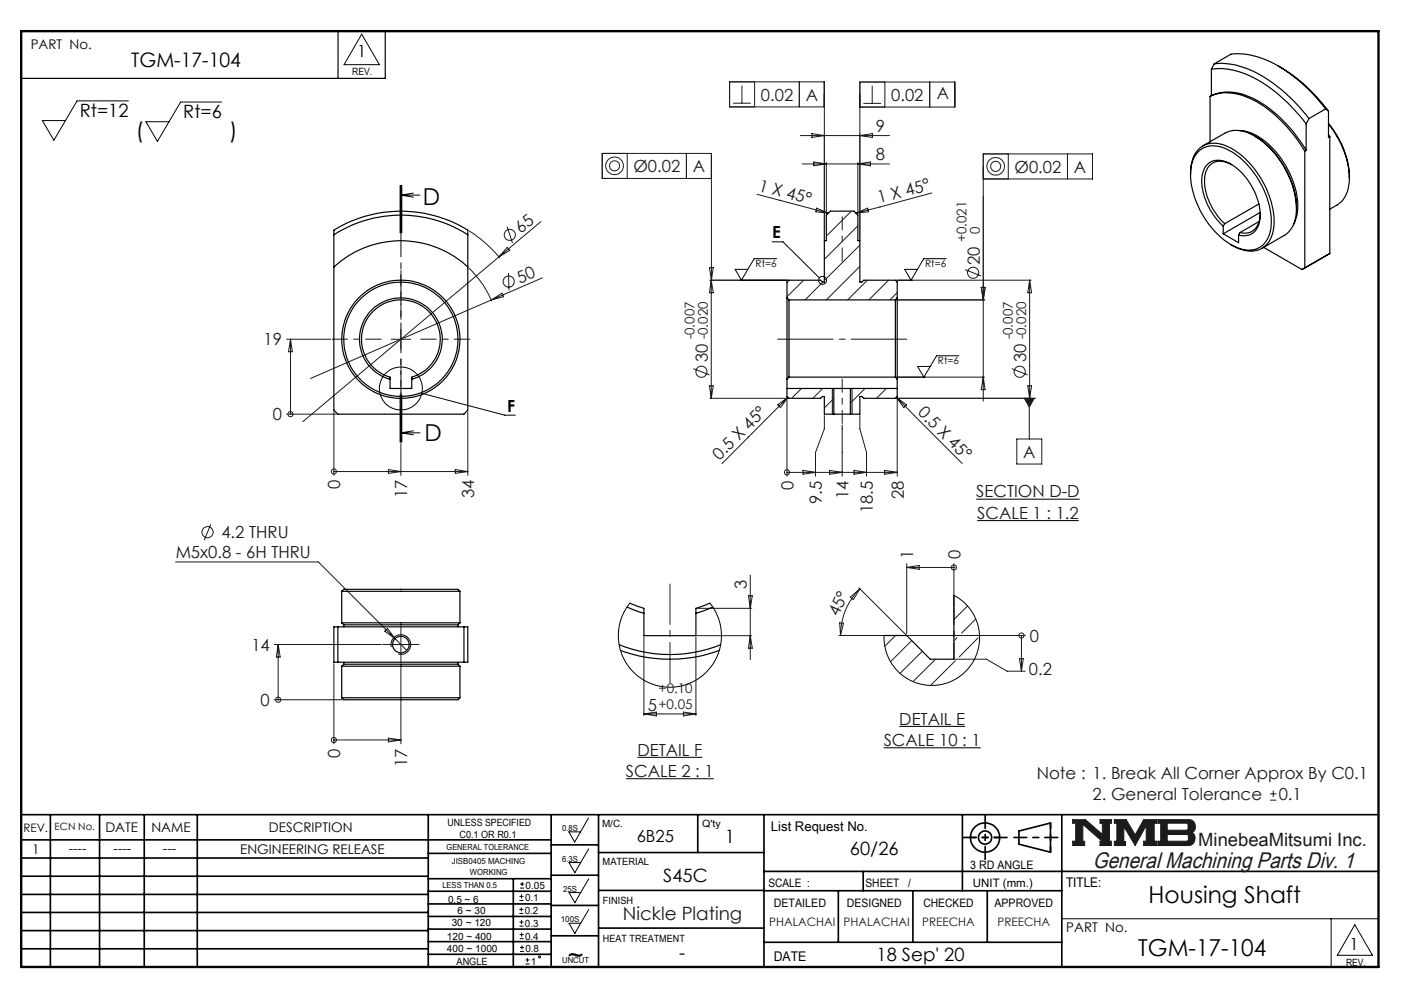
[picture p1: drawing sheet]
<svg xmlns="http://www.w3.org/2000/svg" width="297mm" height="210mm" viewBox="0 0 297 210" stroke-linecap="round" stroke-linejoin="round" font-family="sans-serif">
<g fill="none" stroke="#000" stroke-width=".35">
<path d="M4.5 172.3h287.1M4.5 177.6h112.1M10.7 172.3v32.2M21.1 172.3v32.2M30.5 172.3v32.2M41.7 172.3v32.2M90.6 172.3v32.2M116.6 172.3v32.2M116.6 178.7h10M126.6 172.3v32.2M147.6 172.3v8M161.6 172.3v32.2"/>
<path d="M203.6 172.3v16.1M215.5 175.7l6.7-1.6v6.1l-6.7-1.7zM224.6 172.3v32.2M4.5 185.3h86.1M4.5 181.5h86.1M4.5 189.2h86.1M4.5 193h86.1M4.5 196.8h86.1M90.6 199.1h26M90.6 193.8h26M90.6 188.5h26M90.6 191.2h26"/>
<path d="M90.6 180.5h26M90.6 185.8h26M90.6 196.5h26M108.6 185.8v18.5M116.6 185.1h10M116.6 191.5h10M116.6 197.9h10M126.6 196.3h35M126.6 188.3h35M126.6 180.3h35M161.6 184.3h130M161.6 199.3h63"/>
<path d="M161.6 188.4h63M177.3 188.4v10.9M182.6 184.3v4.1M193.1 188.4v10.9M208.8 188.4v10.9M4.5 200.7h86.1M90.6 201.8h26"/>
<circle cx="208.4" cy="177.1" r="3.1"/>
<circle cx="208.4" cy="177.1" r="1.4"/>
</g>
<path d="M226.9 173.3h2.7l3.6 3.2v-2.4h-.5v-.8h2.4v.8h-.4v3.8h.4v.9h-2.4v-.9h.5l-4.1-3.6v3.6h.3v.9h-2.5v-.9h.6v-3.8h-.6zM235.7 173.3h2.5l1.9 3.3 1.8-3.3h2.8v.8h-.5v3.8h.5v.9h-2.8v-.9h.6v-3.3l-2.4 4.2-2.4-4v3.2h.4v.8h-2.4v-.9h.6v-3.8h-.6zM244.9 173.3h6.6a1.48 1.48 0 0 1 1.3 1.2 1.48 1.48 0 0 1-.7 1.6 1.48 1.48 0 0 1 .7 1.6 1.48 1.48 0 0 1-1.4 1.1h-6.5v-.9h.6v-3.8h-.6zM246.9 174.1h4.1l.3 .2v1l-.3 .3h-4.1zM246.9 176.5h4.2l.3 .3v.8l-.4 .3h-4.1z" fill="none" stroke="#191924" stroke-width=".21"/>
<path d="M76.5 7.2l3.8 6.5h-7.5zM120.3 175.9h2.5l-1.2 2.2zM124.5 173l-1.7 2.9M124.5 179.5l-1.7 2.9M120.4 182.4h2.4l-1.2 2.2zM120.4 188.8h2.4l-1.2 2.1zM120.4 195.3h2.4l-1.2 2.1zM124.5 185.9l-1.7 2.9M124.5 192.4l-1.7 2.9M224.6 194.3h67M281.6 194.3v10.2M286.6 195.6l3.7 6.4h-7.4z" fill="none" stroke="#000" stroke-width=".21"/>
<path d="M4.5 6.6h287.1" fill="none" stroke="#000" stroke-width=".21" stroke-dasharray="6.3 1.3 1.3 1.3" stroke-dashoffset="1.9"/>
<path d="M71.5 6.6v10M81.5 6.6v10h-77" fill="none" stroke="#000" stroke-width=".25"/>
<path d="M205.3 177.1h6.2M222.2 174v6.2" fill="none" stroke="#000" stroke-width=".35" stroke-dasharray="15.2 1.3 1.3 1.3" stroke-dashoffset="14.1"/>
<path d="M203.8 177.1h9.2M208.4 172.5v9.2M214.5 177.1h9.3" fill="none" stroke="#000" stroke-width=".35" stroke-dasharray="15.2 1.3 1.3 1.3" stroke-dashoffset="12.5"/>
<path d="M4.5 6.6h287.1v197.9h-287.1z" fill="none" stroke="#000" stroke-width=".5"/>
<path d="M226.9 173.3v.8h.6v3.8h-.6v.9h2.5v-.9h-.3v-3.6l4.1 3.6h-.5v.9h2.4v-.9h-.4v-3.8h.4v-.8h-2.4v.8h.5v2.4l-3.6-3.2zM235.7 173.3v.8h.6v3.8h-.6v.9h2.4v-.8h-.4v-3.2l2.4 4 2.4-4.2v3.3h-.6v.9h2.8v-.9h-.5v-3.8h.5v-.8h-2.8l-1.8 3.3-1.9-3.3zM246.9 176.5h4.2l.3 .2v1l-.3 .2h-4.2zM244.9 173.3v.8h.6v3.8h-.6v.9h6.9l.7-.5 .3-.9-.1-.7-.6-.6a1.48 1.48 0 0 0 .7-1.6 1.48 1.48 0 0 0-1.3-1.2zM246.9 174.1h4.1l.3 .2v1.1l-.2 .2h-4.2z" fill-rule="evenodd" fill="#191924"/>
<g fill="none" stroke="#191924" stroke-width=".21">
<path d="M157 18.1v3.7M159.6 17.3v5.3M169.1 17.3v5.3M184.5 18.1v3.8M187.2 17.3v5.3M196.7 17.3v5.3M132.7 32.4v5.3M145.2 32.4v5.3M150.5 37.7h-23.1v-5.3h23.1v26.9M155.1 21.8h3.7M169.3 28.7h18.9M169.7 34.7h18.5"/>
<path d="M171.7 28.2l2.7 .5-2.7 .4zM172.2 34.2l2.6 .5-2.6 .4zM174.4 22.6h-20.1v-5.3h20.1v33.6M174.8 34.4v10.8M181.5 34.4v10.8M181.5 34.7l2.6-.5v.9zM181.9 22.6h20.1v-5.3h-20.1v33.6M181.9 28.7l2.6-.5v.9zM182.6 21.9h3.8M208 37.8h23.1v-5.2h-23.1v52.2M213.3 32.6v5.2M225.8 32.6v5.2"/>
<path d="M99.2 56.7a20.7 20.7 0 0 1 4.8 7M99.2 48.8a27.9 27.9 0 0 1 6.5 5.8M105.6 54.3l-41.5 34.9M107.3 47.9l1.1 3.5M107.3 52.3l.5 .6-2.2 1.4zM107.6 57.7l.1 3.7M114.4 46.9l-8.8 7.4M114.7 58.8l-49 21.2M150.1 56.6h.8l-.4 2.7zM150.2 59.3h16.7M150.5 59.3v24.9M150.5 59.3l.4 2.6h-.8z"/>
<path d="M160.1 41.1l15.1 4M172.8 44l2.4 1.1-2.6-.3zM181 45.1l2.5-1.1 .2 .8zM189.7 59.3h28.4M197.1 40.8l-16.1 4.3M217.8 59.3l.4 2.6h-.8zM217.8 59.3v24.9M60.6 71.7h9.3M61.5 71.7v15.9M61.5 71.7l.3 2.7h-.8zM82.7 71.7h4.2M84.8 69.7v4.1"/>
<path d="M103.9 63.5l2.3-1.5 .3 .8zM146.7 78l3.4 1.3M189.4 63.4h19M189.7 79.8h18.6M207.6 60.8h.8l-.4 2.6zM208 79.8l.4 2.6h-.8zM208.4 60.8l-.4 2.6M214 78l3.4 1.3M60.6 87.6h10.6M61.5 87.6h.1M70.6 99.7h.1M70.6 87.1v13.4"/>
<path d="M70.6 99.7h28.4M82.2 99.3l2.6 .4-2.6 .4zM84.8 93.8v6.7M96.3 99.3l2.7 .4-2.7 .4zM99 87.1v13.4M150.1 81.6h.8l-.4 2.6zM150.2 84.2h16.4M164.5 85.6l2.2-1.6-1.6 2.2zM166.5 99.9h.1M166.5 84.1v16.6M166.5 99.9h23.3M166.7 84l-14 14.1"/>
<path d="M169.9 99.5l2.6 .4-2.6 .4zM174.4 87.9v2.8l-1.9 5v5M175.5 99.5l2.7 .4-2.7 .4zM178.2 89.9v10.8M180.7 99.5l2.6 .4-2.6 .4zM181.9 87.9v2.8l1.4 5v5M187.1 99.5l2.7 .4-2.7 .4zM189.4 84.2h29.7M189.6 84l2.2 1.6-.6 .6zM189.6 84l14 14M189.8 84.1v16.6M215.1 92.8h5.3v5.3h-5.3z"/>
<path d="M216.7 84.2h2.1l-1.1 1.9zM217.4 81.6h.8l-.4 2.6zM217.7 84.2v8.6M37.1 118.8h30.2l16.3 16.3M44.6 110.9l-1.4 3.3M191.8 119.2v14.9M201.8 119.2v9.2M58 136.3h22.7M58.8 136.3v11.7M58.8 136.3l.5 2.7h-.8zM81.4 133.5l.6-.6 1.6 2.2zM82.7 136.3h4.2"/>
<path d="M83.6 135.1l2.4 2.4M84.8 134.2v4.2M136.2 134.7v16.6M147.2 134.7v16.6M147.5 134.4h11.5M147.5 128.6h11.5M158.3 126h.8l-.4 2.6zM158.7 121.6v17.9M158.7 134.4l.4 2.7h-.8zM177.5 134.4h9.8M177.6 131.7l.8 .1-.6 2.6zM179.9 126.3l2-1.8-1.4 2.3z"/>
<path d="M181.7 124.3l9.9 9.9M181.9 124.5a13.8 13.8 0 0 0-4.1 9.9M191.8 120h10M191.8 120l2.7-.4v.8zM192.1 134.4h24.8M201.8 120h.1M202.1 139.4h6.6l4.3 2.5h3.9M215.7 139.3h.8l-.4 2.6zM216.1 134.4h.1M216.1 134.4v7.5M58 148h14.4M58.8 148h.1"/>
<path d="M70.6 156.5h.1M70.6 140.4v16.9M70.6 156.5h14.2M82.2 156.1l2.6 .4-2.6 .4zM84.8 140.4v16.9M136.2 151h11M136.2 151l2.7-.4v.8zM144.6 150.6l2.6 .4-2.6 .4zM268.7 169.2h1.3M268.7 167.9h1.3M269.3 167.2v1.3"/>
<circle cx="130" cy="35.1" r="1.07"/>
<circle cx="130" cy="35.1" r="1.86"/>
<circle cx="210.6" cy="35.2" r="1.08"/>
<circle cx="210.6" cy="35.2" r="1.86"/>
<circle cx="107.6" cy="59.6" r="1.18"/>
<circle cx="107.8" cy="49.7" r="1.17"/>
<circle cx="148.4" cy="78.6" r="1.18"/>
<circle cx="215.7" cy="78.6" r="1.17"/>
<circle cx="61.4" cy="87.6" r=".54"/>
<circle cx="70.6" cy="99.7" r=".55"/>
<circle cx="166.5" cy="99.9" r=".54"/>
<circle cx="43.9" cy="112.5" r="1.17"/>
<circle cx="201.8" cy="120" r=".54"/>
<circle cx="216.1" cy="134.4" r=".54"/>
<circle cx="58.9" cy="148" r=".55"/>
<circle cx="70.6" cy="156.5" r=".55"/>
</g>
<g fill="none" stroke="#000" stroke-width=".21">
<path d="M27.2 21.3h-10.9l-4.9 8.4-2.4-4.2h4.9M46.9 21.6h-8.7l-4.9 8.3-2.4-4.2h4.9M84.6 39.2v10M84.8 39.2v10M85 39.2v10M84.8 41.3h4M84.8 41.3l2.7 .4M87.5 40.8l-2.7 .5M156.6 59.3h10M163.3 51.1h2.3l7.7 7.7M164.3 54.7h-4.8l-2.7 4.6-1.3-2.3h2.7M189.7 59.3h3.3"/>
<path d="M200.2 54.7h-4.8l-2.7 4.6-1.3-2.3h2.7M189.7 79.8h6M202.8 75.2h-4.7l-2.7 4.6-1.3-2.3h2.7M84.6 83.5v10M84.8 91.5h4M84.8 91.5l2.7 .5M84.8 83.5v10M85 83.5v10zM87.5 91.1l-2.7 .4M89.2 83.2l17.6 4.6h2.2M176.1 82.2v5.4M180.2 82.2v5.4"/>
<path d="M206.5 105.6h21.9M206.7 110.1h21.5M82.8 136.8a2.08 2.08 0 0 1 1.9-2.6 2.08 2.08 0 0 1 2.2 2.3 2.08 2.08 0 0 1-2.7 1.8M186.9 158.1h20.6M190.2 153.6h14M132.4 164.7h18.6M134.8 160.2h13.8M109.9 193.2h.8M109.9 192.3h.8M109.9 195.9h.8M109.9 195h.8M109.9 190.4h.8"/>
<path d="M109.9 189.6h.8M109.9 198.5h.9M109.9 197.7h.9M110 187.8h.9M110 187h.9M110.3 191.9v.8M110.3 189.2v.8M110.3 194.6v.8M110.3 197.2v.9M110.4 199.9v.9M110.5 186.5v.9M110 201.2h.8"/>
<path d="M110 200.4h.8M111.2 203.9h.8M111.2 203h.8M111.6 202.6v.8"/>
<circle cx="174" cy="59.3" r=".84"/>
<circle cx="84.8" cy="82.2" r="4.6"/>
<circle cx="114.1" cy="202.4" r=".21"/>
</g>
<path d="M84.8 39.2v54.3" fill="none" stroke="#000" stroke-width=".21" stroke-dasharray="6.3 1.3 1.3 1.3" stroke-dashoffset="1.4"/>
<path d="M80.6 71.7h-10.4M84.8 67.6v-10.5M84.8 75.9v10.4M89 71.7h10.4" fill="none" stroke="#191924" stroke-width=".21" stroke-dasharray="15.2 1.3 1.3 1.3" stroke-dashoffset="11.9"/>
<path d="M164.5 71.7h27.3" fill="none" stroke="#191924" stroke-width=".21" stroke-dasharray="15.2 1.3 1.3 1.3" stroke-dashoffset="3.5"/>
<path d="M178.2 80.1v9.5" fill="none" stroke="#191924" stroke-width=".21" stroke-dasharray="15.2 1.3 1.3 1.3" stroke-dashoffset="12.4"/>
<path d="M141.7 123.5v20.9" fill="none" stroke="#191924" stroke-width=".21" stroke-dasharray="15.2 1.3 1.3 1.3" stroke-dashoffset="6.7"/>
<path d="M201.8 139.4v-10.7" fill="none" stroke="#191924" stroke-width=".21" stroke-dasharray="15.2 1.3 1.3 1.3" stroke-dashoffset="11.8"/>
<path d="M191.8 134.4h-4.2" fill="none" stroke="#191924" stroke-width=".21" stroke-dasharray="15.2 1.3 1.3 1.3" stroke-dashoffset="15"/>
<path d="M82.7 136.3h-1.7M84.8 134.2v-1.7M84.8 138.4v1.7M86.9 136.3h1.7" fill="none" stroke="#191924" stroke-width=".21" stroke-dasharray="15.2 1.3 1.3 1.3"/>
<path d="M216.7 84.2h2.1l-1.1 1.9z" fill="#191924"/>
<g fill="none" stroke="#000" stroke-width=".25">
<path d="M256.3 14.6a17.4 17.4 0 0 1 12.5 4.1 36.1 36.1 0 0 1 7.5 7.5M256.3 14.6v5.6M256.9 13.5a17.4 17.4 0 0 1 11.8 3.7 37.1 37.1 0 0 1 8.2 7.9M256.9 13.5l3.5-2a18.3 18.3 0 0 1 13.2 4.7 35.9 35.9 0 0 1 6.8 6.8M256.9 13.5l-.6 1.1M270.4 14a34 34 0 0 1 10.6 9.5M251.8 36.9a6.2 6.2 0 0 1 3.2-6.3 7.9 7.9 0 0 1 7.4 2.1 19.5 19.5 0 0 1 7.1 14.8 5.7 5.7 0 0 1-3.3 5.4 7 7 0 0 1-5.8-1.2M253.5 32a5.3 5.3 0 0 1 6.6-.1 18.5 18.5 0 0 1 8.8 15.9 4.9 4.9 0 0 1-4.4 5.1 10.2 10.2 0 0 1-7.4-3.8 18.2 18.2 0 0 1-5.2-13.4 6.1 6.1 0 0 1 1.6-3.7zM254.4 30.9l4.8-2.8a6.3 6.3 0 0 1 6.4 .8 19.3 19.3 0 0 1 8.6 15.9 5.8 5.8 0 0 1-2.6 5l-4.7 2.7M256 20.4a10.5 10.5 0 0 1 9.4 .9 29.3 29.3 0 0 1 10.6 10.7M256 20.4v9.6M256.3 20.2a10.5 10.5 0 0 1 9.3 .9 29.3 29.3 0 0 1 10.7 10.7"/>
<path d="M256.3 20.2l-.3 .2M260.6 34.8a3.7 3.7 0 0 0-4.9 .4 7.2 7.2 0 0 0-.3 6.6 14.3 14.3 0 0 0 3.7 5.5M262.1 27.6a11 11 0 0 1 7.8 4.6 18.2 18.2 0 0 1 4.6 12.3l-.3 1.5-.6 1.5M265.4 28.8a18.8 18.8 0 0 1 8.8 15.3M276 32v24.7M276.3 26.2v5.6M276.3 31.8l-.3 .2M276.9 25.1l-.6 1.1M280.4 23l-3.5 2.1M280.4 23l.6 .5M281 26.2a18.4 18.4 0 0 1 4.4 12.7 5.7 5.7 0 0 1-2.5 4.4l-1.6 .9M281 26.1a18.3 18.3 0 0 1 4.4 11.5"/>
<path d="M281 23.5v5.6l.3-.2M281 28.4l.3 .5M281.3 28.9v24.7M70.6 56.5a20.8 20.8 0 0 1 28.4 0M70.6 49.7a26.2 26.2 0 0 1 28.4 0M70.6 48.7a26.9 26.9 0 0 1 28.4 0v38l-.9 .9h-26.6l-.9-.9zM258.8 47.8a13.4 13.4 0 0 1-4.5-10.6 3.5 3.5 0 0 1 5.3-2.9 13.1 13.1 0 0 1 6.9 12.3 3.4 3.4 0 0 1-4.5 3.1M258.8 47.8v1.7M258.8 49.5l3.2 1.8v-1.6M259.1 47.3l-.3 .5M262.3 49.2l-.3 .5M266.3 43.1l-7.2 4.2"/>
<path d="M266.3 46.8l-4 2.4M266.6 44.9l-7.8 4.6M266.6 45.3a3.7 3.7 0 0 1-2.8 4l-1.5-.1M267.3 52.3l8.1 4.7M276 56.7l-.6 .3M281.3 53.6l-5.3 3.1M281.3 53.6l-5.9 3.4M166.5 63v17.2M166.5 63v-3.4l.4-.3h6.7l.4 .3h.4v-8.7h.4v-5.4l.8-.8h5.1l.8 .8v5.4h.4v8.7h.4l.4-.3h6.7l.4 .3v3.4M166.5 63l.4 .4M166.9 63.4v16.4M166.9 79.8l-.4 .4"/>
<path d="M166.9 79.8h22.5M166.9 63.4h22.5M189.4 79.8l.4 .4M189.4 63.4v16.4M189.8 63v17.2M189.8 63l-.4 .4M82.5 80.2a8.7 8.7 0 0 1-4.8-13.5 8.7 8.7 0 0 1 14.3 0 8.7 8.7 0 0 1-4.9 13.5M82.5 80.2v-.4a8.3 8.3 0 0 1-4.5-12.9 8.3 8.3 0 0 1 13.6 0 8.3 8.3 0 0 1-4.5 12.9v.4M82.5 80.2v2h4.6v-2M166.5 82.2h9.9M166.5 80.2v3.6l.4 .4h6.7l.4-.4h.4v3.8h2M176.4 82.2h3.5"/>
<path d="M176.4 87.6h3.5M176.4 82.2v5.4M179.9 82.2h9.9M179.9 82.2v5.4M189.8 80.2v3.6l-.4 .4h-6.7l-.4-.4h-.4v3.8h-2M70.6 132.6h28.4v7.4h-28.4zM71.5 132.6v7.4M72.3 131.7h25M72.3 125.1h25M72.3 125.1l.4-.5h24.2l.4 .5M72.3 125.1v6.6M72.3 131.7l.4 .4"/>
<path d="M72.7 132.1h24.2M72.7 132.1v.5M96.9 132.1v.5M97.3 125.1v6.6M97.3 131.7l-.4 .4M98.1 132.6v7.4M131 136.3a28.7 28.7 0 0 0 21.4 0M131.3 137.5a30.1 30.1 0 0 0 20.9 0M132.6 128.4l3.6 1.3M133.2 127.6l3 1v1.1M136.2 129.7v4.7h11v-4.7M150.2 127.6l-3 1v1.1"/>
<path d="M150.8 128.4l-3.6 1.3M201.8 125.9v13.5h-5l-5-5h-4.8M72.3 147.6l.4 .4h24.2l.4-.4M72.3 147.6h25M72.3 140.9h25M72.3 140.9v6.7M72.7 140.5h24.2M72.7 140.5l-.4 .4M72.7 140v.5M96.9 140.5l.4 .4M96.9 140v.5M97.3 140.9v6.7"/>
<circle cx="84.8" cy="71.8" r="12.1"/>
<circle cx="84.8" cy="71.7" r="12.5"/>
<circle cx="84.8" cy="136.3" r="1.76"/>
</g>
<g fill="none" stroke="#191924" stroke-width=".21">
<path d="M170 59.3l-3.5 3.5M174.1 59.6l-3.8 3.8M180.1 44.7l-5.3 5.2M181.5 47.8l-7.1 7M181.9 51.8l-7.5 7.5M181.9 56.3l-7.1 7.1M183.5 59.3l-4.2 4.1M188 59.3l-4.2 4.1M204.2 57l3.3 1.4M189.8 61.9l-1.5 1.5M169.5 82.2l-2 2M174 82.2l-2.1 2"/>
<path d="M176.4 84.3l-2 2M183 82.2l-3.1 3.1M187.5 82.2l-2.1 2M189.4 134.4l-2.2 2.3M192.9 135.5l-4.5 4.4M195.1 137.7l-4.7 4.7M197.9 139.4l-4.8 4.7M202.1 139.7l-5.3 5.2M202.4 134.9l-.6 .6M204.7 128.2l-2.9 2.8M206.4 130.9l-3 3M206.9 134.9l-4 4"/>
<circle cx="205.9" cy="57.7" r="1.17"/>
</g>
<path d="M133.2 127.6l-1 1.5-.6 1.1-.7 2.8v2.8l.3 1.6 .6 1.6 .9 1.6 1 1.2 2.3 1.9 2.4 1.1 2.9 .5h1.8l1.8-.4 2.6-1.2 2-1.7 1.1-1.2 .9-1.5 .6-1.5 .4-1.5 .1-2.9-.3-1.6-.4-1.3-.6-1.3-1.1-1.6M201.8 125.9l1.7 1.1 1.6 1.6 .9 1.4 .8 1.8 .4 2.2v2.1l-.5 2-.8 1.8-1.3 1.8-1.4 1.2-1.7 1.1-2.1 .7-1.7 .2h-1.2l-1.6-.2-2-.6-1.4-.8a10 10 0 0 1-4.5-8.9" fill="none" stroke="#000" stroke-width=".21"/>
<path d="M178.2 45.8v9.4" fill="none" stroke="#191924" stroke-width=".21" stroke-dasharray="15.2 1.3 1.3 1.3" stroke-dashoffset="12.4"/>
<g font-size="4.9">
<text x="89.5" y="43.3">D</text>
<text x="89.8" y="93.3">D</text>
<text x="243" y="191">Housing Shaft</text>
<text x="120.1" y="203.7">~</text>
<text x="240.8" y="202.1">TGM-17-104</text>
</g>
<g font-size="4.7">
<text x="28.8" y="29.1">(</text>
<text x="48.6" y="29.1">)</text>
</g>
<text font-size="4.7" fill="#191924" x="231.2" y="183.6">General Machining Parts Div. 1</text>
<text font-size="4.2" x="27.8" y="14.3">TGM-17-104</text>
<g font-size="3.9">
<text x="16.9" y="24.6">Rt=12</text>
<text x="38.8" y="24.9">Rt=6</text>
<text x="153.3" y="178.4">1</text>
<text x="179.8" y="180.9">60/26</text>
<text x="140.3" y="186.6">S45C</text>
<text x="143.7" y="202.9">-</text>
<text x="185.4" y="203.3">18 Sep' 20</text>
</g>
<g font-size="3.9" fill="#191924">
<text x="253.5" y="178.9">MinebeaMitsumi Inc.</text>
<text x="131.7" y="194.6">Nickle Plating</text>
</g>
<g font-size="3.5">
<text x="75.6" y="12.1">1</text>
<text x="163.4" y="50.4">E</text>
<text x="107.3" y="87.1">F</text>
<text x="134.7" y="178.2">6B25</text>
<text x="285.5" y="200.9">1</text>
</g>
<g font-size="3.5" fill="#191924">
<text x="161" y="21.3">0.02</text>
<text x="170.5" y="21.3">A</text>
<text x="188.5" y="21.3">0.02</text>
<text x="198.2" y="21">A</text>
<text x="185.3" y="27.9">9</text>
<text x="185.3" y="33.9">8</text>
<text x="134" y="36.4">Ø0.02</text>
<text x="146.6" y="36.4">A</text>
<text x="160.3" y="40.3" transform="rotate(15 160.3 40.3)">1 X 45°</text>
<text x="214.6" y="36.5">Ø0.02</text>
<text x="227.2" y="36.5">A</text>
<text x="186" y="43" transform="rotate(-15 186 43)">1 X 45°</text>
<text x="110.2" y="49.4" transform="rotate(-40 110.2 49.4)">65</text>
<text x="109.9" y="60" transform="rotate(-23 109.9 60)">50</text>
<text x="207.2" y="56.1" transform="rotate(-90 207.2 56.1)">20</text>
<text x="55.8" y="73.1">19</text>
<text x="149.7" y="76.7" transform="rotate(-90 149.7 76.7)">30</text>
<text x="217.1" y="76.7" transform="rotate(-90 217.1 76.7)">30</text>
<text x="57.7" y="88.9">0</text>
<text x="194" y="87.3" transform="rotate(45 194 87.3)">0.5 X 45°</text>
<text x="152.2" y="97.5" transform="rotate(-45 152.2 97.5)">0.5 X 45°</text>
<text x="216.4" y="96.8">A</text>
<text x="72" y="103.4" transform="rotate(-90 72 103.4)">0</text>
<text x="86.2" y="105.4" transform="rotate(-90 86.2 105.4)">17</text>
<text x="100.3" y="105.4" transform="rotate(-90 100.3 105.4)">34</text>
<text x="167.8" y="103.6" transform="rotate(-90 167.8 103.6)">0</text>
<text x="173.9" y="106.5" transform="rotate(-90 173.9 106.5)">9.5</text>
<text x="179.5" y="105.6" transform="rotate(-90 179.5 105.6)">14</text>
<text x="191.2" y="105.6" transform="rotate(-90 191.2 105.6)">28</text>
<text x="206.5" y="105.2">SECTION D-D</text>
<text x="46.8" y="113.9">4.2 THRU</text>
<text x="184.7" y="108.5" transform="rotate(-90 184.7 108.5)">18.5</text>
<text x="206.7" y="109.7">SCALE 1 : 1.2</text>
<text x="37.2" y="118.1">M5x0.8 - 6H THRU</text>
<text x="193.1" y="118.2" transform="rotate(-90 193.1 118.2)">1</text>
<text x="203.1" y="118.2" transform="rotate(-90 203.1 118.2)">0</text>
<text x="158" y="124.5" transform="rotate(-90 158 124.5)">3</text>
<text x="177.3" y="130.5" transform="rotate(-65 177.3 130.5)">45°</text>
<text x="53.2" y="137.6">14</text>
<text x="217.9" y="135.7">0</text>
<text x="217.7" y="142.8">0.2</text>
<text x="55.1" y="149.3">0</text>
<text x="137.1" y="150.4">5</text>
<text x="190.2" y="153.2">DETAIL E</text>
<text x="72" y="160.2" transform="rotate(-90 72 160.2)">0</text>
<text x="134.8" y="159.8">DETAIL F</text>
<text x="186.9" y="157.8">SCALE 10 : 1</text>
<text x="86.2" y="162.2" transform="rotate(-90 86.2 162.2)">17</text>
<text x="132.4" y="164.3">SCALE 2 : 1</text>
<text x="219.3" y="164.7">Note : 1. Break All Corner Approx By C0.1</text>
<text x="231.1" y="169.2">2. General Tolerance</text>
<text x="270.5" y="169.2">0.1</text>
</g>
<g font-size="2.8">
<text x="6.5" y="10.4">PART No.</text>
<text x="22.3" y="175.9">DATE</text>
<text x="32" y="175.9">NAME</text>
<text x="56.9" y="175.9">DESCRIPTION</text>
<text x="163.1" y="175.7">List Request No.</text>
<text x="6.8" y="180.6">1</text>
<text x="14.5" y="180.3">----</text>
<text x="24" y="180.3">----</text>
<text x="34.5" y="180.3">---</text>
<text x="50.8" y="180.7">ENGINEERING RELEASE</text>
<text x="225.5" y="187.6">TITLE:</text>
<text x="225.6" y="197.2">PART No.</text>
<text x="163.7" y="203.2">DATE</text>
</g>
<g font-size="2.8" fill="#191924">
<text x="204.4" y="51.2" transform="rotate(-90 204.4 51.2)">+0.021</text>
<text x="207.2" y="49.5" transform="rotate(-90 207.2 49.5)">0</text>
<text x="146.9" y="71.8" transform="rotate(-90 146.9 71.8)">-0.007</text>
<text x="149.7" y="71.8" transform="rotate(-90 149.7 71.8)">-0.020</text>
<text x="214.2" y="71.8" transform="rotate(-90 214.2 71.8)">-0.007</text>
<text x="217.1" y="71.8" transform="rotate(-90 217.1 71.8)">-0.020</text>
<text x="139.3" y="149.9">+0.05</text>
<text x="139.3" y="146.5">+0.10</text>
</g>
<g font-size="2.5">
<text x="4.9" y="175.9">REV.</text>
<text x="205.2" y="183.8">3 RD ANGLE</text>
<text x="162.5" y="187.5">SCALE :</text>
<text x="163.7" y="191.7">DETAILED</text>
<text x="179.2" y="191.9">DESIGNED</text>
<text x="183.1" y="187.5">SHEET</text>
<text x="192.1" y="187.5">/</text>
<text x="195.3" y="191.9">CHECKED</text>
<text x="205.8" y="187.5">UNIT (mm.)</text>
<text x="210.4" y="191.9">APPROVED</text>
</g>
<g font-size="2.5" fill="#191924">
<text x="162.7" y="195.9">PHALACHAI PHALACHAI</text>
<text x="195.1" y="195.9">PREECHA</text>
<text x="211" y="195.9">PREECHA</text>
</g>
<g font-size="2.1">
<text x="74.5" y="16">REV.</text>
<text x="159.8" y="56.5">Rt=6</text>
<text x="195.7" y="56.5">Rt=6</text>
<text x="198.4" y="77">Rt=6</text>
<text x="11.6" y="175.6">ECN No.</text>
<text x="94.7" y="174.7">UNLESS SPECIFIED</text>
<text x="97.2" y="177.3">C0.1 OR R0.1</text>
<text x="127.3" y="174.9">M/C.</text>
<text x="148.6" y="175">Q'ty</text>
<text x="127.5" y="183">MATERIAL</text>
<text x="94.8" y="191">0.5 ~ 6</text>
<text x="111.1" y="190.6">0.1</text>
<text x="111.2" y="188">0.05</text>
<text x="127.6" y="191.1">FINISH</text>
<text x="95.6" y="195.9">30 ~ 120</text>
<text x="96.8" y="193.3">6 ~ 30</text>
<text x="111" y="193.4">0.2</text>
<text x="111.1" y="196.1">0.3</text>
<text x="94.5" y="198.8">120 ~ 400</text>
<text x="94.5" y="201.3">400 ~ 1000</text>
<text x="111.1" y="198.7">0.4</text>
<text x="111.2" y="201.4">0.8</text>
<text x="127.6" y="199.2">HEAT TREATMENT</text>
<text x="96.6" y="204.1">ANGLE</text>
<text x="112.3" y="204.1">1</text>
<text x="284.7" y="204.3">REV.</text>
</g>
<g font-size="1.8">
<text x="94.5" y="179.8">GENERAL TOLERANCE</text>
<text x="118.9" y="175.7">0.8S</text>
<text x="95.6" y="182.8">JISB0405 MACHING</text>
<text x="99.4" y="185.1">WORKING</text>
<text x="118.9" y="182.2">6.3S</text>
<text x="93.6" y="187.8">LESS THAN 0.5</text>
<text x="119.1" y="188.6">25S</text>
<text x="118.6" y="195.1">100S</text>
<text x="118.9" y="203.6">UNCUT</text>
</g>
</svg>
